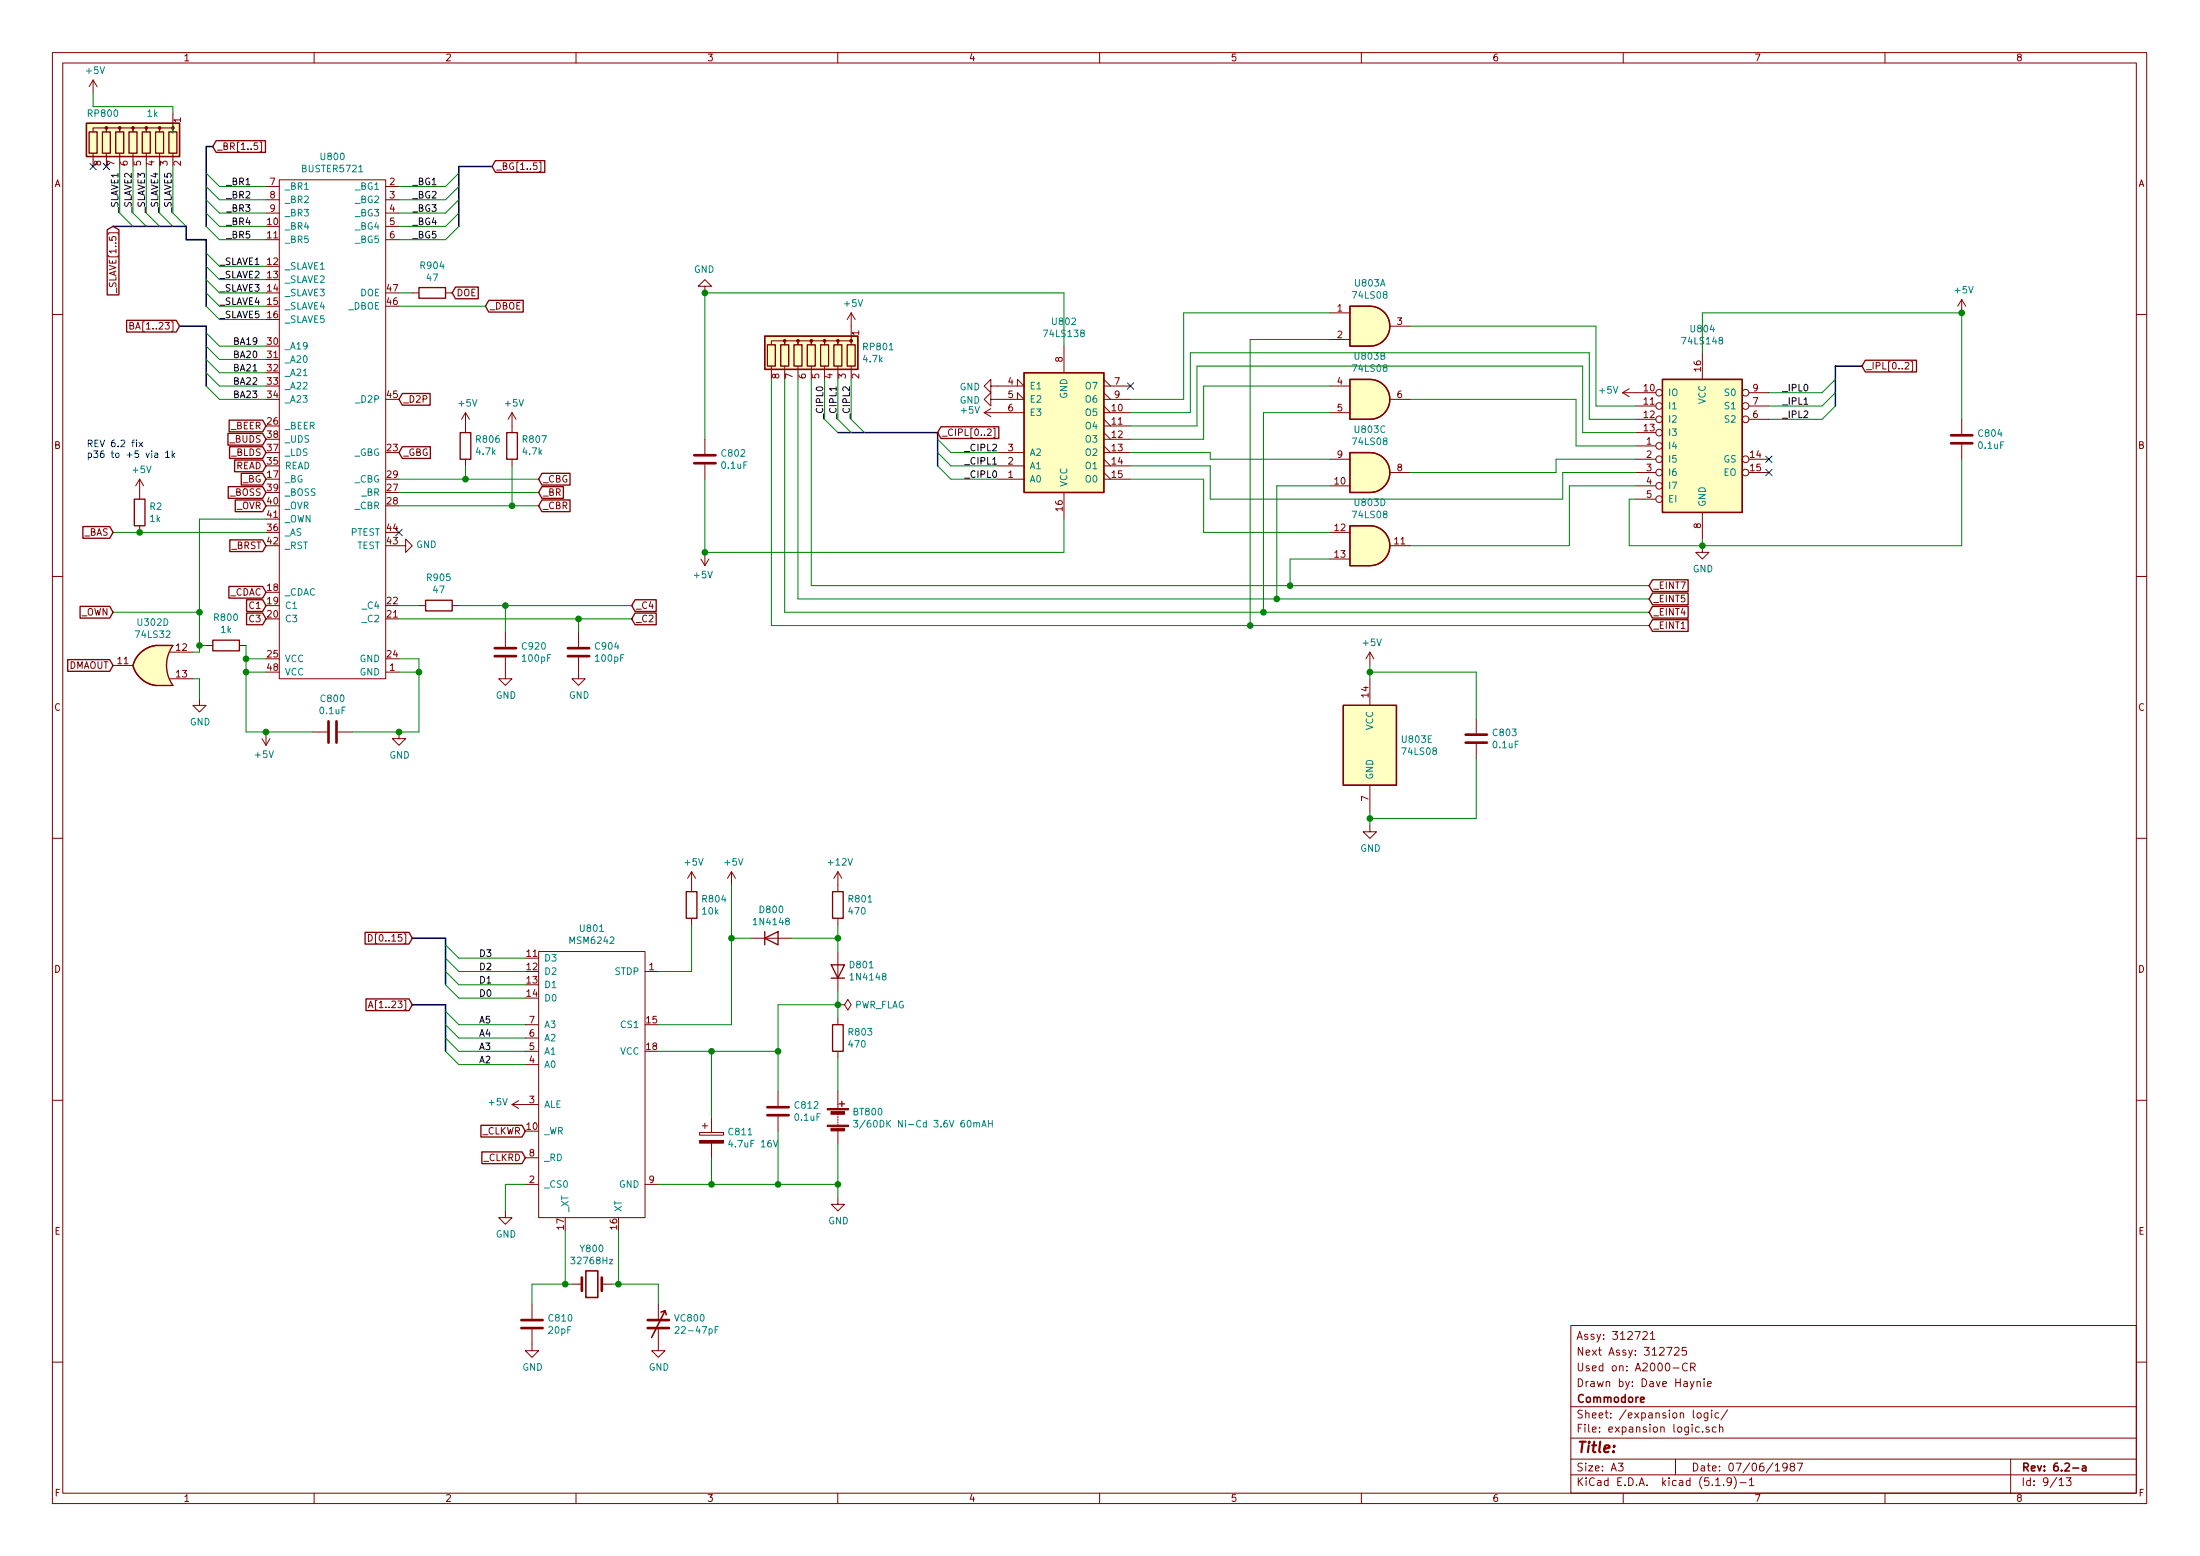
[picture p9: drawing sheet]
<svg xmlns="http://www.w3.org/2000/svg" width="420mm" height="297mm" viewBox="0 0 420 297" stroke-linecap="round" stroke-linejoin="round" font-family="sans-serif">
<g fill="none" stroke="#840000" stroke-width=".19">
<path d="M10 10h400v277h-400zM12 12h396v273.1h-396zM17.8 15.3v2.5M17.8 15.3l-.8 1.2M17.8 15.3l.7 1.2M60 10v2M110 10v2M160 10v2M210 10v2M260 10v2M310 10v2M360 10v2"/>
<path d="M17.8 25.2v-.8h2.5v.8v-.8h2.6v.8v-.8h2.5v.8v-.8h2.5v.8v-.8h2.6v.8v-.8h2.5v.8M17.8 29.2v1.3M20.3 29.2v1.3M22.9 29.2v1.3M25.4 29.2v1.3M27.9 29.2v1.3M30.5 29.2v1.3M33 21.6v2.6M33 29.2v1.3M49.7 27.1h.3v1.9h-.3M50.8 35.6h2.5M50.8 38.1h2.5"/>
<path d="M53.3 34.3h20.4v95.3h-20.4zM73.7 35.6h2.5M73.7 38.1h2.5M103 30.9h.3v1.9h-.3M22.3 55v.9M50.8 40.7h2.5M73.7 40.7h2.5M73.7 43.2h2.5M73.7 45.8h2.5M78.7 55.9h1.3M85.1 55.9h1.3M134.6 54.6h1.3l-1.3-1.2-1.3 1.2h1.3v1.3"/>
<path d="M162.6 59.7v5.1M162.6 59.7l-.8 1.3M162.6 59.7l.7 1.3M254 59.7h3.8M374.6 57.2l-.7 1.3M374.6 57.2v2.5M374.6 57.2l.8 1.3M10 60h2M24.8 62.2l.6-.1 .1-.2-.1-.2-.6-.1v1.2h.5l.2-.1 .1-.3-.4-.2M88.9 78.8l-.8 1.2M88.9 78.8v3.8M88.9 78.8l.8 1.2"/>
<path d="M97.8 78.8l-.8 1.2M97.8 78.8v3.8M97.8 78.8l.8 1.2M147.3 65.8v-.7h2.6v.7v-.7h2.5v.7v-.7h2.5v.7v-.7h2.6v.7v-.7h2.5v.7v-.7h2.6v.7M147.3 69.9v1.3M149.9 69.9v1.3M152.4 69.9v1.3M154.9 69.9v1.3M157.5 69.9v1.3M160 69.9v1.3M162.6 69.9v1.3M188 78.8h7.6"/>
<path d="M188 78.8l1.2 .7M189.2 73.7v-1.3l-1.2 1.3 1.2 1.3v-1.3h6.4l-1.3-1.3v1.3M189.2 76.2v-1.2l-1.2 1.2 1.2 1.3v-1.3h6.4l-1.3-1.2v1.2M189.2 78l-1.2 .8M203.2 66.1v5.1M210.8 73.7h5.1M210.8 78.8h5.1M210.8 76.2h5.1M210.8 77.5l1.3 1.3M210.8 72.4l1.3 1.3M210.8 75l1.3 1.2M254 73.7h3.8"/>
<path d="M254 78.8h3.8M254 64.8h3.8M265.4 76.2h3.8M265.4 62.3h3.8M309.9 75h6.3M309.9 75l1.2 .7M311.1 74.2l-1.2 .8M312.4 77.5h3.8M325.1 67.3v5.1M334 75h3.8M334 77.5h3.8M363.8 69.3l.5-.1 .3 .3-.8 .9h.8"/>
<path d="M365 69h.3v1.9h-.3M408 60h2M26.7 91.5v3.8M26.7 91.5l-.8 1.2M26.7 91.5l.7 1.2M88.9 87.7v1.2M97.8 87.7v1.2M134.6 83.9v2.8M134.6 88.7v2.8M188.6 82l.5-.1 .2 .3-.8 .9h.8M189.7 81.7h.3v1.9h-.3M190.5 91.5h5.1"/>
<path d="M190.5 86.4h5.1M190.5 88.9h5.1M203.2 94v5.1M210.8 91.5h5.1M210.8 81.3h5.1M210.8 80l1.3 1.3M210.8 83.9h5.1M210.8 82.6l1.3 1.3M210.8 86.4h5.1M210.8 85.1l1.3 1.3M210.8 88.9h5.1M210.8 87.7l1.3 1.2"/>
<path d="M210.8 90.2l1.3 1.3M254 92.7h3.8M254 87.7h3.8M265.4 90.2h3.8M312.4 92.7h3.8M312.4 90.2h3.8M312.4 87.7h3.8M312.4 85.1h3.8M312.4 80h3.8M312.4 82.6h3.8M312.4 95.3h3.8M325.1 97.8v5.1"/>
<path d="M334 90.2h3.8M334 87.7h3.8M334 80h3.8M374.6 80v2.8M374.6 84.9v2.8M10 110h2M26.7 100.4v1.2M76.2 104.2h1.3v-1.3l1.2 1.3-1.2 1.2v-1.2M80 115.6h1.3M86.4 115.6h1.2M133.9 106.7l.7 1.3M134.6 105.4v2.6"/>
<path d="M135.4 106.7l-.8 1.3M254 101.6h3.8M254 106.7h3.8M265.4 104.2h3.8M325.1 104.2v1.2h1.3l-1.3 1.3-1.3-1.3h1.3M408 110h2M21.6 127h3.8M32.5 124.5h4.3M32.5 129.6h4.3M38.1 133.4v1.3h1.3l-1.3 1.2-1.3-1.2h1.3M39.4 123.2h1.2M45.7 123.2h1.3"/>
<path d="M50.8 139.7v2.6M59.7 139.7h2.8M64.5 139.7h2.8M73.7 128.3h2.5M76.2 139.7v1.3h1.3l-1.3 1.3-1.3-1.3h1.3M96.5 125.5v4.1h1.3l-1.3 1.2-1.3-1.2h1.3M96.5 120.7v2.8M110.5 125.5v4.1h1.3l-1.3 1.2-1.3-1.2h1.3M110.5 120.7v2.8M261.6 124.5l-.7 1.3M261.6 124.5v2.5M261.6 129.6v5.1"/>
<path d="M261.6 124.5l.8 1.3M281.9 137.2v2.8M50 141l.8 1.3M51.6 141l-.8 1.3M261.6 157.5v1.3h1.3l-1.3 1.3-1.3-1.3h1.3M261.6 149.9v5.1M281.9 142v2.8M10 160h2M70.4 178.4a.64 .64 0 0 1 .7 .6 .64 .64 0 0 1-.7 .7zM132.1 166.4v3.8M132.1 175.3v1.3M132.1 166.4l-.8 1.3"/>
<path d="M132.1 166.4l.7 1.3M139.7 166.4l-.8 1.3M139.7 166.4v2.5M139.7 166.4l.8 1.3M143.5 179.1h7.6M160 166.4v3.8M160 175.3v1.3M160 166.4l-.7 1.3M160 166.4l.8 1.3M408 160h2M70.4 192.4l.4-1.3 .4 1.3M70.5 192h.6"/>
<path d="M100.3 198.2h2.6M100.3 195.6h2.6M102.9 181.6h20.3v50.8h-20.3zM123.2 185.5h2.5M160 191.8h1.3l.6-1 .7 1-.7 1-.6-1M160 191.8h.1M160 181.6v7.7M160 194.3v1.3M10 210h2M97.8 210.9h5.1M97.8 210.9l1.3 .7M99.1 210.1l-1.3 .8"/>
<path d="M100.3 203.2h2.6M100.3 200.7h2.6M133.6 216.2h4.6v.5h-4.6zM134.1 214.9h1M134.6 214.4v1M135.9 213.4v2.8M135.9 218.2v2.8M148.6 208.3v2.8M148.6 213.1v2.8M160 200.7v1.3M160 208.3v3.3M160 212.6v.3"/>
<path d="M160 213.1v.3M160 213.7v.2M160 214.2v.2M160 214.7v.2M160 215.9v2.6M408 210h2M96.5 231.2v1.2h1.3l-1.3 1.3-1.3-1.3h1.3M100.3 226.1h2.6M100.3 221h2.6M123.2 226.1h2.5M160 228.6v1.3h1.3l-1.3 1.3-1.3-1.3h1.3M101.6 253.8v4h1.3l-1.3 1.3-1.3-1.3h1.3"/>
<path d="M101.6 249v2.8M109.2 245.1h1.9M114.9 245.1h1.9M125.7 253.5v4.3h1.3l-1.3 1.3-1.2-1.3h1.2M125.7 249v3M300 253h108v32.1h-108zM313.8 254.3l.5-.1 .3 .1v.3l-.9 1.1h.9M315.2 254.6l.4-.4v1.5M315.2 255.7h.9M318.3 257.2h1l-.6 1.5M319.8 257.4l.6-.2 .3 .4-.9 1.1h.9M322 257.2h-.7v.7l.2-.1h.5l.1 .3-.1 .5-.2 .1-.5-.1"/>
<path d="M10 260h2M300 278.5h108M300 274.5h108M300 268.5h108M309 279.3h1l-.5 .6 .4 .1v.7l-.2 .1-.7-.1M319.5 261.1h1.2M320 278.5v3M322.2 260.4a.71 .71 0 0 0-.9 .5 .71 .71 0 0 0 .7 .8l.2-.1M322.9 261l.7-.1 .1-.2v-.3l-.2-.2h-.6v1.5M323.2 261l.5 .7M324.1 263.8l.2-.1 .4 .1v.9M324.1 263.7v1"/>
<path d="M324.2 269.8l.2-.1 .4 .1v.8l-.2 .1-.4-.1zM324.5 272.5l-.4-.1-.3 .3 .2 .6h.5M325.2 273.3v.1M325.5 263.2v.2M325.5 263.7v1M326.1 264.2l.7-.1-.1-.3-.4-.1-.2 .2 .1 .7h.5M326.2 269.7l-.1 1.4-.2 .1-.4-.1M326.2 269.8l-.4-.1-.3 .3v.6l.3 .1 .4-.1M326.4 272.5a.37 .37 0 0 0-.6 .1l.1 .2 .5 .2 .1 .1-.3 .3-.4-.1M326.9 269.2v.2M326.9 269.7v1M327.7 272.5l-.4-.1-.3 .3 .1 .6 .2 .1 .4-.1"/>
<path d="M328.2 269.8l-.4-.1-.3 .3 .2 .6h.5M328.4 272.5a.37 .37 0 0 1 .6 .1v.8M328.4 271.9v1.5M329.9 269.1l-1.2 2M341.3 279.9l-.3 .3h-.3l-.2-.3 .1-.5 .4-.1 .2 .2a1.19 1.19 0 0 1-.2 1.2l-.4 .1M342.2 279.9l-.3-.2 .1-.2 .2-.2 .4 .1 .1 .2v.2l-.5 .1-.3 .3v.3l.3 .3h.3l.2-.3v-.3l-.2-.3M343.3 279.3h.9l-.6 1.5M384 278.5v6.6M408 260h2M60 285.1v1.9M110 285.1v1.9M160 285.1v1.9"/>
<path d="M210 285.1v1.9M260 285.1v1.9M300 281.5h108M310 285.1v1.9M327.7 283.6h.8M329.2 283.5v.1M330.7 282.7l-.3 .3h-.5l-.1-.3 .1-.5 .5-.1 .3 .3-.1 .8-.3 .4h-.4M331.2 281.9a1.71 1.71 0 0 1 0 2.3M332.3 283h1.2M334.1 282.5l.4-.4v1.5M334.1 283.6h.8M339 280.8h.9"/>
<path d="M360 285.1v1.9M393.2 282.5l.5-.4v1.5M393.2 283.6h.9M394.6 282.1h.9l-.5 .6 .5 .1v.7l-.3 .1-.6-.1"/>
<circle cx="316.9" cy="75" r=".63"/>
<circle cx="316.9" cy="77.5" r=".63"/>
<circle cx="333.4" cy="77.5" r=".63"/>
<circle cx="333.4" cy="75" r=".63"/>
<circle cx="316.9" cy="87.7" r=".63"/>
<circle cx="316.9" cy="95.3" r=".63"/>
<circle cx="316.9" cy="90.2" r=".63"/>
<circle cx="316.9" cy="80" r=".63"/>
<circle cx="316.9" cy="85.1" r=".63"/>
<circle cx="316.9" cy="82.6" r=".63"/>
<circle cx="316.9" cy="92.7" r=".63"/>
<circle cx="333.4" cy="80" r=".63"/>
<circle cx="333.4" cy="90.2" r=".63"/>
<circle cx="333.4" cy="87.7" r=".63"/>
</g>
<path d="M111.9 242.6h2.3v5.1h-2.3zM127 250.2l-2.5 5.1M127 250.2l-.8 .3M127 250.2l.3 .8M313.3 267.2l.7-.1-.1-.3-.4-.1-.2 .2 .1 .7h.5M397.7 279.9h.6l.1 .9M395.9 280.2h1.1M398.4 280.2h-.5l-.2 .3 .2 .3 .5-.1" fill="none" stroke="#840000" stroke-width=".3"/>
<g fill="none" stroke="#840000" stroke-width=".51">
<path d="M132.6 88.4h4.1M132.6 86.9h4.1M372.6 84.6h4.1M372.6 83.1h4.1M62.7 137.7v4.1M64.3 137.7v4.1M94.5 125.3h4.1M94.5 123.7h4.1M108.5 125.3h4M108.5 123.7h4M279.9 141.8h4.1M279.9 140.2h4.1"/>
<path d="M146.6 212.9h4M146.6 211.4h4M99.6 253.5h4M99.6 252h4M111.1 243.9v2.5M114.9 243.9v2.5M123.7 253.5h4.1M123.7 252h4.1"/>
</g>
<g fill="#ffffc2" stroke="#ffffc2" stroke-width=".19">
<path d="M146 64.2h17.8v6.3h-17.8z"/>
<path d="M261.6 72.4a3.8 3.8 0 0 1 3.8 3.8 3.8 3.8 0 0 1-3.8 3.8z"/>
<path d="M257.8 72.4h3.8v7.6h-3.8z"/>
<path d="M256.5 134.7h10.2v15.2h-10.2z"/>
<path d="M261.6 100.4a3.8 3.8 0 0 1 3.8 3.8 3.8 3.8 0 0 1-3.8 3.8z"/>
<path d="M257.8 100.4h3.8v7.6h-3.8z"/>
<path d="M261.6 86.4a3.8 3.8 0 0 1 3.8 3.8 3.8 3.8 0 0 1-3.8 3.8z"/>
<path d="M257.8 86.4h3.8v7.6h-3.8z"/>
<path d="M261.6 58.5a3.8 3.8 0 0 1 3.8 3.8 3.8 3.8 0 0 1-3.8 3.8z"/>
<path d="M257.8 58.5h3.8v7.6h-3.8z"/>
<path d="M317.5 72.4h15.2v25.4h-15.2z"/>
<path d="M195.6 71.2h15.2v22.8h-15.2z"/>
<path d="M26.7 124.8a5.2 5.2 0 0 1 3.1-1.6l.6 5.2-5-1.4 .5-1.1z"/>
<path d="M25.4 127.1l5-1.4-.6 5.2a5.2 5.2 0 0 1-4.4-3.8z"/>
<path d="M29.8 130.8h3.2z"/>
<path d="M29.8 123.2h3.2z"/>
<path d="M29.8 123.2h3.2a6.6 6.6 0 0 0 0 7.6h-3.2z"/>
<path d="M16.5 23.5h17.8v6.4h-17.8z"/>
</g>
<g fill="none" stroke="#840000" stroke-width=".25">
<path d="M16.5 23.5h17.8v6.4h-17.8zM17 25.2h1.5v4h-1.5zM19.6 25.2h1.5v4h-1.5zM22.1 25.2h1.5v4h-1.5zM24.6 25.2h1.6v4h-1.6zM27.2 25.2h1.5v4h-1.5zM29.7 25.2h1.5v4h-1.5zM32.3 25.2h1.5v4h-1.5zM41.3 26.9h9.4v2.2h-9.4l-.7-1.1zM94.6 30.7h9.4v2.2h-9.4l-.6-1.1zM20.5 43.9l1.1-.7 1.1 .7v12.4h-2.2zM80 54.9h5.1v2h-5.1z"/>
<path d="M87 54.8h4.3v2.2h-4.3l-.6-1.1zM93.3 57.3h6.6v2.3h-6.6l-.6-1.1zM257.8 58.5h3.8a3.8 3.8 0 0 1 3.8 3.8 3.8 3.8 0 0 1-3.8 3.8h-3.8zM24.2 61.1h9.5l.6 1.2-.6 1.1h-9.5zM76.8 75.1h5.3v2.3h-5.3l-.6-1.2zM146 64.2h17.8v6.3h-17.8zM146.6 65.8h1.5v4.1h-1.5zM149.1 65.8h1.5v4.1h-1.5zM151.6 65.8h1.6v4.1h-1.6zM154.2 65.8h1.5v4.1h-1.5zM156.7 65.8h1.5v4.1h-1.5zM159.3 65.8h1.5v4.1h-1.5z"/>
<path d="M161.8 65.8h1.5v4.1h-1.5zM195.6 71.2h15.2v22.8h-15.2zM257.8 72.4h3.8a3.8 3.8 0 0 1 3.8 3.8 3.8 3.8 0 0 1-3.8 3.8h-3.8zM317.5 72.4h15.2v25.4h-15.2zM356.2 68.8h9.8v2.2h-9.8l-.6-1.1zM25.7 95.3h2v5.1h-2zM43.5 82.7h6.7l.6 1.2-.6 1.1h-6.7zM43.6 92.9h6.6l.6 1.1-.6 1.1h-6.6zM43.8 80.2h6.4l.6 1.1-.6 1.1h-6.4zM43.8 85.3h6.4l.6 1.1-.6 1.1h-6.4zM44.8 87.8h5.4l.6 1.1-.6 1.2h-5.4zM44.9 95.4h5.3l.6 1.2-.6 1.1h-5.3z"/>
<path d="M46.1 90.4h4.1l.6 1.1-.6 1.1h-4.1zM76.8 85.3h5.4v2.2h-5.4l-.6-1.1zM87.9 82.6h2v5.1h-2zM96.8 82.6h2v5.1h-2zM103.5 95.4h5.4v2.3h-5.4l-.6-1.1zM103.5 92.9h4.1v2.2h-4.1l-.6-1.1zM103.5 90.4h5.4v2.2h-5.4l-.6-1.1zM179.7 81.5h11.1v2.2h-11.1l-.6-1.1zM257.8 86.4h3.8a3.8 3.8 0 0 1 3.8 3.8 3.8 3.8 0 0 1-3.8 3.8h-3.8zM15.3 115.8h5.7l.6 1.1-.6 1.1h-5.7zM15.8 100.5h5.2l.6 1.1-.6 1.2h-5.2zM43.7 111.9h6.5l.6 1.2-.6 1.1h-6.5z"/>
<path d="M43.9 103.1h6.3l.6 1.1-.6 1.1h-6.3zM47.1 114.5h3.1l.6 1.1-.6 1.1h-3.1zM47.1 117h3.1l.6 1.1-.6 1.2h-3.1zM81.3 114.6h5.1v2h-5.1zM121.3 117h4v2.3h-4l-.7-1.2zM121.3 114.5h4v2.2h-4l-.7-1.1zM257.8 100.4h3.8a3.8 3.8 0 0 1 3.8 3.8 3.8 3.8 0 0 1-3.8 3.8h-3.8zM315.6 110.7h6.8v2.2h-6.8l-.6-1.1zM315.6 113.2h6.8v2.3h-6.8l-.6-1.2zM315.6 115.8h6.8v2.2h-6.8l-.6-1.1zM315.6 118.3h6.8v2.2h-6.8l-.6-1.1zM12.9 125.9h8.1l.6 1.1-.6 1.2h-8.1z"/>
<path d="M25.4 127.1a5.2 5.2 0 0 0 4.4 3.8l3.2-.1M29.8 123.2a5.2 5.2 0 0 0-4.4 3.8M29.8 123.2h3.2M33 123.3a6.6 6.6 0 0 0 0 7.5M40.6 122.2h5.1v2h-5.1zM256.5 134.7h10.2v15.2h-10.2zM69.7 178h8.4l.6 1.1-.6 1.1h-8.4zM131.1 170.2h2v5.1h-2zM146 179.1l2.6-1.3v2.6zM146 177.8v2.6M159 170.2h2v5.1h-2zM69.9 190.7h8.2l.6 1.1-.6 1.1h-8.2z"/>
<path d="M158.7 184.2h2.6l-1.3 2.5zM158.7 186.7h2.6M159 195.6h2v5.1h-2zM91.8 214.8h7.9l.6 1.1-.6 1.2h-7.9zM92 219.9h7.7l.6 1.1-.6 1.1h-7.7zM160.3 210.7h1M160.8 210.2v1"/>
</g>
<g fill="#840000" stroke="#840000" stroke-width=".19">
<path d="M133.6 217.7h4.6v.5h-4.6z"/>
<path d="M158 214.8h4.1v.2h-4.1z"/>
<path d="M158 211.6h4.1v.3h-4.1z"/>
<path d="M158.7 215.4h2.6v.5h-2.6z"/>
<path d="M158.7 212.2h2.6v.5h-2.6z"/>
<circle cx="162.6" cy="65.1" r=".25"/>
<circle cx="160" cy="65.1" r=".25"/>
<circle cx="157.5" cy="65.1" r=".25"/>
<circle cx="154.9" cy="65.1" r=".25"/>
<circle cx="152.4" cy="65.1" r=".25"/>
<circle cx="149.9" cy="65.1" r=".25"/>
<circle cx="33" cy="24.4" r=".25"/>
<circle cx="30.5" cy="24.4" r=".25"/>
<circle cx="27.9" cy="24.4" r=".25"/>
<circle cx="25.4" cy="24.4" r=".25"/>
<circle cx="22.9" cy="24.4" r=".25"/>
<circle cx="20.3" cy="24.4" r=".25"/>
</g>
<path d="M147.7 217.7l.4 1.3 .4-1.3M163 213.9h.8l-.4 .5 .3 .1 .1 .4-.2 .2-.6-.1M165.3 213.8l-1.1 1.7M187.5 215.1l.4-1.2 .4 1.2M187.6 214.8h.6M188.8 213.9v1.2M188.8 214.5h.7M189.5 213.9v1.2M129 253.4l.4-.2 .3 .4-.8 .9h.8M136.6 253.9h.4M137.2 253.2h-.6v1.3" fill="none" stroke="#008484" stroke-width=".19"/>
<path d="M40.6 28h-1.2v15.2M94 31.8h-6.4v11.4M21.6 43.2h14v2.6h3.8v12.7M34.3 62.3h5.1v11.4M355.6 69.9h-5.1v7.6M160 82.6h19.1v6.3M78.7 179.1h6.4v8.9M78.7 191.8h6.4v8.9" fill="none" stroke="#000084" stroke-width=".3"/>
<g fill="none" stroke="#008400" stroke-width=".19">
<path d="M17.8 17.8v2.6h15.2v1.2M22.9 31.8v8.9l2.5 2.5M25.4 31.8v8.9l2.5 2.5M27.9 31.8v8.9l2.6 2.5M30.5 31.8v8.9l2.5 2.5M33 24.2v1.2M33 31.8v8.9l2.6 2.5M39.4 33.1l2.5 2.5h8.9M39.4 35.6l2.5 2.5h8.9M39.4 38.1l2.5 2.6h8.9M87.6 33.1l-2.5 2.5h-8.9M87.6 35.6l-2.5 2.5h-8.9"/>
<path d="M87.6 38.1l-2.5 2.6h-8.9M39.4 53.4l2.5 2.5h8.9M39.4 48.3l2.5 2.5h8.9M39.4 50.8l2.5 2.6h8.9M39.4 55.9l2.5 2.6h8.9M39.4 58.5l2.5 2.5h8.9M39.4 40.7l2.5 2.5h8.9M39.4 43.2l2.5 2.6h8.9M76.2 55.9h2.5M76.2 58.5h16.5M87.6 40.7l-2.5 2.5h-8.9M87.6 43.2l-2.5 2.6h-8.9"/>
<path d="M254 59.7h-27.9v16.5h-10.2M39.4 71.2l2.5 2.5h8.9M39.4 73.7l2.5 2.5h8.9M39.4 63.5l2.5 2.6h8.9M39.4 66.1l2.5 2.5h8.9M39.4 68.6l2.5 2.6h8.9M147.3 72.4v47h167.7M149.9 72.4v44.5h165.1M152.4 72.4v41.9h162.6M154.9 72.4v39.4h160.1M157.5 72.4v7.6l2.5 2.6M160 72.4v7.6l2.6 2.6"/>
<path d="M162.6 72.4v7.6l2.5 2.6M203.2 66.1v-10.2h-68.6v28M215.9 78.8h11.4v-11.5h76.2v12.7h8.9M254 78.8h-12.7v38.1M254 64.8h-15.2v54.6M254 73.7h-24.1v10.2h-14M269.2 62.3h35.6v15.2h7.6M269.2 76.2h31.8v8.9h11.4M325.1 67.3v-7.6h49.5v20.3M350.5 77.5l-2.5 2.5h-10.2M350.5 75l-2.5 2.5h-10.2M350.5 72.4l-2.5 2.6h-10.2"/>
<path d="M50.8 99.1h-12.7v25.4h-1.3M76.2 91.5h26.7M76.2 94h26.7M76.2 96.6h26.7M88.9 88.9v2.6M97.8 88.9v7.7M134.6 91.5v13.9h68.6v-6.3M179.1 86.4l2.5 2.5h8.9M179.1 88.9l2.5 2.6h8.9M179.1 83.9l2.5 2.5h8.9M215.9 88.9h15.2v6.4h67.3v-5.1h14M215.9 91.5h14v10.1h24.1"/>
<path d="M215.9 81.3h12.7v-11.4h73.7v12.7h10.1M215.9 86.4h15.2v1.3h22.9M254 92.7h-10.2v21.6M312.4 92.7h-12.7v11.5h-30.5M312.4 87.7h-15.2v2.5h-28M374.6 87.7v16.5h-63.5v-8.9h1.3M21.6 116.9h16.5M21.6 101.6h29.2M76.2 115.6h3.8M76.2 118.1h44.4M87.6 115.6h33M96.5 115.6v5.1"/>
<path d="M110.5 118.1v2.6M254 106.7h-7.6v5.1M325.1 102.9v1.3M36.8 129.6h1.3v3.8M38.1 123.2h1.3M47 128.3h3.8M47 123.2v16.5h12.7M47 125.8h3.8M76.2 128.3h3.8M76.2 125.8h3.8v13.9h-12.7M261.6 127v2.6M261.6 128.3h20.3v8.9"/>
<path d="M261.6 155v2.5M281.9 144.8v11.4h-20.3M132.1 176.6v8.9h-6.4M139.7 179.1h3.8M139.7 168.9v26.7h-14M151.1 179.1h8.9M160 176.6v5M85.1 182.9l2.5 2.6h12.7M85.1 193.1l2.5 2.5h12.7M85.1 198.2l2.5 2.5h12.7M85.1 180.4l2.5 2.5h12.7M85.1 185.5l2.5 2.5h12.7"/>
<path d="M85.1 188l2.5 2.5h12.7M85.1 195.6l2.5 2.6h12.7M160 189.3v5M160 191.8h-11.4v16.5M85.1 200.7l2.5 2.5h12.7M125.7 200.7h22.9M135.9 200.7v12.7M148.6 215.9v10.2M160 202v6.3M160 218.5v10.1M100.3 226.1h-3.8v5.1M107.9 235v10.1"/>
<path d="M118.1 235v10.1M125.7 226.1h34.3M135.9 221v5.1M109.2 245.1h-7.6v3.9M116.8 245.1h8.9v3.9"/>
</g>
<path d="M48.3 70.8h.7M159.7 73.8v.8M344.5 77.2h.8M189.6 88.6h.7" fill="none" stroke="#000" stroke-width=".19"/>
<path d="M26.1 84v.1M26.1 84.4v.9M26.5 84.4l.7 .9M27.2 84.4l-.7 .9M29.6 86.5h.4l.1 .8M30.1 86.8l-.4 .1-.2 .1 .1 .3h.5M31.6 86.4l.4-.3v1.2M31.6 87.3h.8M32.9 86.1v1.2M33 86.9l.4 .4M33.4 86.5l-.5 .5" fill="none" stroke="#0000c2" stroke-width=".19"/>
<g fill="#008400" stroke="#008400" stroke-width=".25">
<circle cx="135.9" cy="200.7" r=".51"/>
<circle cx="110.5" cy="118.1" r=".51"/>
<circle cx="50.8" cy="139.7" r=".51"/>
<circle cx="160" cy="191.8" r=".51"/>
<circle cx="118.1" cy="245.1" r=".51"/>
<circle cx="108" cy="245.1" r=".51"/>
<circle cx="96.5" cy="115.6" r=".51"/>
<circle cx="134.6" cy="105.4" r=".51"/>
<circle cx="148.6" cy="200.7" r=".51"/>
<circle cx="134.6" cy="55.9" r=".51"/>
<circle cx="38.1" cy="123.2" r=".51"/>
<circle cx="26.7" cy="101.6" r=".51"/>
<circle cx="38.1" cy="116.9" r=".51"/>
<circle cx="160" cy="179.1" r=".51"/>
<circle cx="261.6" cy="156.2" r=".51"/>
<circle cx="148.6" cy="226.1" r=".51"/>
<circle cx="47" cy="128.3" r=".51"/>
<circle cx="160" cy="226.1" r=".51"/>
<circle cx="76.2" cy="139.7" r=".51"/>
<circle cx="243.8" cy="114.3" r=".51"/>
<circle cx="139.7" cy="179.1" r=".51"/>
<circle cx="88.9" cy="91.5" r=".51"/>
<circle cx="261.6" cy="128.3" r=".51"/>
<circle cx="246.4" cy="111.8" r=".51"/>
<circle cx="135.9" cy="226.1" r=".51"/>
<circle cx="47" cy="125.8" r=".51"/>
<circle cx="80" cy="128.3" r=".51"/>
<circle cx="241.3" cy="116.9" r=".51"/>
<circle cx="97.8" cy="96.6" r=".51"/>
<circle cx="325.1" cy="104.2" r=".51"/>
<circle cx="374.6" cy="59.7" r=".51"/>
<circle cx="238.8" cy="119.4" r=".51"/>
</g>
<path d="M17.2 31.2l1.2 1.2M18.4 31.2l-1.2 1.2M19.7 31.2l1.2 1.2M20.9 31.2l-1.2 1.2M215.3 73.1l1.2 1.2M216.5 73.1l-1.2 1.2M337.2 87.1l1.2 1.2M337.2 89.6l1.2 1.2M338.4 87.1l-1.2 1.2M338.4 89.6l-1.2 1.2M75.6 101l1.2 1.2M76.8 101l-1.2 1.2" fill="none" stroke="#000084" stroke-width=".19"/>
<text font-size="2.8" fill="#840000" x="301" y="277.3">Title:</text>
<g font-size="2.1" fill="#840000">
<text x="301" y="255.8">Assy: 312721</text>
<text x="301" y="261.8">Used on: A2000-CR</text>
<text x="301" y="258.8">Next Assy: 312725</text>
<text x="301" y="267.8">Commodore</text>
<text x="301" y="264.8">Drawn by: Dave Haynie</text>
<text x="301" y="273.5">File: expansion logic.sch</text>
<text x="301" y="270.8">Sheet: /expansion logic/</text>
<text x="301" y="280.9">Size: A3</text>
<text x="323" y="280.9">Date: 07/06/1987</text>
<text x="386" y="280.9">Rev: 6.2-a</text>
<text x="301" y="283.7">KiCad E.D.A. kicad (5.1.9)-1</text>
<text x="386" y="283.7">Id: 9/13</text>
</g>
<g font-size="1.8" fill="#840000">
<text x="35" y="11.7">1</text>
<text x="85" y="11.7">2</text>
<text x="135" y="11.7">3</text>
<text x="185" y="11.7">4</text>
<text x="235" y="11.7">5</text>
<text x="285" y="11.7">6</text>
<text x="335" y="11.7">7</text>
<text x="385" y="11.7">8</text>
<text x="34.5" y="23.4" transform="rotate(-90 34.5 23.4)">1</text>
<text x="41.4" y="28.6">_BR[1..5]</text>
<text x="10.4" y="35.7">A</text>
<text x="19.3" y="31.6" transform="rotate(-90 19.3 31.6)">8</text>
<text x="21.8" y="31.6" transform="rotate(-90 21.8 31.6)">7</text>
<text x="24.4" y="31.6" transform="rotate(-90 24.4 31.6)">6</text>
<text x="26.9" y="31.6" transform="rotate(-90 26.9 31.6)">5</text>
<text x="29.5" y="31.6" transform="rotate(-90 29.5 31.6)">4</text>
<text x="32" y="31.6" transform="rotate(-90 32 31.6)">3</text>
<text x="34.5" y="31.6" transform="rotate(-90 34.5 31.6)">2</text>
<text x="51.6" y="35.3">7</text>
<text x="74.4" y="35.3">2</text>
<text x="94.8" y="32.4">_BG[1..5]</text>
<text x="408.4" y="35.7">A</text>
<text x="51.6" y="37.9">8</text>
<text x="51.6" y="40.4">9</text>
<text x="74.4" y="37.9">3</text>
<text x="74.4" y="40.4">4</text>
<text x="51.1" y="43">10</text>
<text x="51.1" y="45.5">11</text>
<text x="74.4" y="43">5</text>
<text x="74.4" y="45.5">6</text>
<text x="51.1" y="50.6">12</text>
<text x="51.1" y="53.1">13</text>
<text x="22.2" y="55" transform="rotate(-90 22.2 55)">_SLAVE[1..5]</text>
<text x="51.1" y="55.7">14</text>
<text x="51.1" y="58.2">15</text>
<text x="74" y="58.2">46</text>
<text x="74" y="55.7">47</text>
<text x="87.1" y="56.6">DOE</text>
<text x="93.5" y="59.1">_DBOE</text>
<text x="255.4" y="59.5">1</text>
<text x="25.8" y="62.9">BA[1..23]</text>
<text x="51.1" y="60.7">16</text>
<text x="51.1" y="65.8">30</text>
<text x="164.1" y="64" transform="rotate(-90 164.1 64)">1</text>
<text x="255.4" y="64.6">2</text>
<text x="266.9" y="62">3</text>
<text x="51.1" y="68.4">31</text>
<text x="51.1" y="70.9">32</text>
<text x="202.9" y="69.1" transform="rotate(-90 202.9 69.1)">8</text>
<text x="324.9" y="70.9" transform="rotate(-90 324.9 70.9)">16</text>
<text x="356.4" y="70.5">_IPL[0..2]</text>
<text x="51.1" y="73.4">33</text>
<text x="51.1" y="76">34</text>
<text x="74" y="76">45</text>
<text x="77" y="76.9">_D2P</text>
<text x="148.8" y="72.3" transform="rotate(-90 148.8 72.3)">8</text>
<text x="151.4" y="72.3" transform="rotate(-90 151.4 72.3)">7</text>
<text x="153.9" y="72.3" transform="rotate(-90 153.9 72.3)">6</text>
<text x="156.5" y="72.3" transform="rotate(-90 156.5 72.3)">5</text>
<text x="159" y="72.3" transform="rotate(-90 159 72.3)">4</text>
<text x="161.5" y="72.3" transform="rotate(-90 161.5 72.3)">3</text>
<text x="164.1" y="72.3" transform="rotate(-90 164.1 72.3)">2</text>
<text x="192.6" y="73.4">4</text>
<text x="192.6" y="76">5</text>
<text x="212.9" y="73.4">7</text>
<text x="212.9" y="76">9</text>
<text x="255.4" y="73.4">4</text>
<text x="266.9" y="76">6</text>
<text x="314" y="74.7">10</text>
<text x="314" y="77.3">11</text>
<text x="334.8" y="77.3">7</text>
<text x="334.8" y="74.7">9</text>
<text x="44.1" y="82">_BEER</text>
<text x="51.1" y="81.1">26</text>
<text x="51.1" y="83.6">38</text>
<text x="179.9" y="83.2">_CIPL[0..2]</text>
<text x="192.6" y="78.5">6</text>
<text x="212.4" y="78.5">10</text>
<text x="212.4" y="81.1">11</text>
<text x="212.4" y="83.6">12</text>
<text x="255.4" y="78.5">5</text>
<text x="314" y="79.8">12</text>
<text x="314" y="82.3">13</text>
<text x="334.8" y="79.8">6</text>
<text x="10.4" y="85.7">B</text>
<text x="44" y="84.5">_BUDS</text>
<text x="44.2" y="87">_BLDS</text>
<text x="45" y="89.6">READ</text>
<text x="51.1" y="88.7">35</text>
<text x="51.1" y="86.1">37</text>
<text x="74" y="86.1">23</text>
<text x="77" y="87">_GBG</text>
<text x="192.6" y="88.7">2</text>
<text x="192.6" y="86.1">3</text>
<text x="212.4" y="86.1">13</text>
<text x="212.4" y="88.7">14</text>
<text x="255.4" y="87.4">9</text>
<text x="266.9" y="90">8</text>
<text x="314.5" y="84.9">1</text>
<text x="314.5" y="87.4">2</text>
<text x="314.5" y="90">3</text>
<text x="334.3" y="87.4">14</text>
<text x="334.3" y="90">15</text>
<text x="408.4" y="85.7">B</text>
<text x="44" y="94.7">_BOSS</text>
<text x="46.4" y="92.1">_BG</text>
<text x="51.1" y="91.2">17</text>
<text x="51.1" y="93.8">39</text>
<text x="74" y="93.8">27</text>
<text x="74" y="91.2">29</text>
<text x="103.7" y="94.7">_BR</text>
<text x="103.7" y="92.1">_CBG</text>
<text x="192.6" y="91.2">1</text>
<text x="212.4" y="91.2">15</text>
<text x="254.9" y="92.5">10</text>
<text x="314.5" y="92.5">4</text>
<text x="314.5" y="95">5</text>
<text x="45.2" y="97.2">_OVR</text>
<text x="51.1" y="101.4">36</text>
<text x="51.1" y="96.3">40</text>
<text x="51.1" y="98.8">41</text>
<text x="74" y="96.3">28</text>
<text x="74" y="101.4">44</text>
<text x="103.7" y="97.2">_CBR</text>
<text x="202.9" y="97.5" transform="rotate(-90 202.9 97.5)">16</text>
<text x="254.9" y="101.4">12</text>
<text x="324.9" y="100.8" transform="rotate(-90 324.9 100.8)">8</text>
<text x="16.1" y="102.3">_BAS</text>
<text x="44.2" y="104.8">_BRST</text>
<text x="51.1" y="103.9">42</text>
<text x="74" y="103.9">43</text>
<text x="254.9" y="106.5">13</text>
<text x="266.4" y="103.9">11</text>
<text x="43.9" y="113.7">_CDAC</text>
<text x="51.1" y="112.8">18</text>
<text x="315.7" y="112.4">_EINT7</text>
<text x="15.5" y="117.5">_OWN</text>
<text x="47.8" y="116.2">C1</text>
<text x="47.8" y="118.8">C3</text>
<text x="51.1" y="115.4">19</text>
<text x="51.1" y="117.9">20</text>
<text x="74" y="117.9">21</text>
<text x="74" y="115.4">22</text>
<text x="121.4" y="118.8">_C2</text>
<text x="121.4" y="116.2">_C4</text>
<text x="315.7" y="115">_EINT5</text>
<text x="315.7" y="117.5">_EINT4</text>
<text x="33.7" y="124.2">12</text>
<text x="51.1" y="125.5">25</text>
<text x="74" y="125.5">24</text>
<text x="315.7" y="120.1">_EINT1</text>
<text x="13" y="127.7">DMAOUT</text>
<text x="22.5" y="126.8">11</text>
<text x="33.7" y="129.3">13</text>
<text x="51.1" y="128.1">48</text>
<text x="74.4" y="128.1">1</text>
<text x="10.4" y="135.7">C</text>
<text x="261.4" y="133.1" transform="rotate(-90 261.4 133.1)">14</text>
<text x="408.4" y="135.7">C</text>
<text x="261.4" y="152.9" transform="rotate(-90 261.4 152.9)">7</text>
<text x="71.6" y="179.7">D[0..15]</text>
<text x="10.4" y="185.7">D</text>
<text x="100.6" y="182.7">11</text>
<text x="100.6" y="185.2">12</text>
<text x="124" y="185.2">1</text>
<text x="408.4" y="185.7">D</text>
<text x="100.6" y="187.7">13</text>
<text x="100.6" y="190.3">14</text>
<text x="71.6" y="192.4">A[1..23]</text>
<text x="101.1" y="197.9">6</text>
<text x="101.1" y="195.4">7</text>
<text x="123.5" y="195.4">15</text>
<text x="101.1" y="203">4</text>
<text x="101.1" y="200.4">5</text>
<text x="123.5" y="200.4">18</text>
<text x="100.6" y="215.7">10</text>
<text x="101.1" y="210.6">3</text>
<text x="92" y="216.6">_CLKWR</text>
<text x="92.4" y="221.7">_CLKRD</text>
<text x="101.1" y="220.8">8</text>
<text x="101.1" y="225.8">2</text>
<text x="124" y="225.8">9</text>
<text x="10.4" y="235.7">E</text>
<text x="107.7" y="234.7" transform="rotate(-90 107.7 234.7)">17</text>
<text x="117.9" y="234.7" transform="rotate(-90 117.9 234.7)">16</text>
<text x="408.4" y="235.7">E</text>
<text x="10.5" y="285.7">F</text>
<text x="35" y="286.7">1</text>
<text x="85" y="286.7">2</text>
<text x="135" y="286.7">3</text>
<text x="185" y="286.7">4</text>
<text x="235" y="286.7">5</text>
<text x="285" y="286.7">6</text>
<text x="335" y="286.7">7</text>
<text x="385" y="286.7">8</text>
<text x="408.5" y="285.7">F</text>
</g>
<g font-size="1.8" fill="#008484">
<text x="16.6" y="14.1">+5V</text>
<text x="17" y="22.3">RP800</text>
<text x="28.2" y="22.3">1k</text>
<text x="57.9" y="32.9">BUSTER5721</text>
<text x="61.4" y="30.6">U800</text>
<text x="54.4" y="36.2">_BR1</text>
<text x="54.4" y="38.8">_BR2</text>
<text x="54.4" y="41.3">_BR3</text>
<text x="68" y="36.2">_BG1</text>
<text x="68" y="38.8">_BG2</text>
<text x="68" y="41.3">_BG3</text>
<text x="54.4" y="43.9">_BR4</text>
<text x="54.4" y="46.4">_BR5</text>
<text x="68" y="43.9">_BG4</text>
<text x="68" y="46.4">_BG5</text>
<text x="54.4" y="51.5">_SLAVE1</text>
<text x="80.4" y="51.3">R904</text>
<text x="81.6" y="53.7">47</text>
<text x="132.5" y="52.1">GND</text>
<text x="54.4" y="54">_SLAVE2</text>
<text x="54.4" y="56.6">_SLAVE3</text>
<text x="54.4" y="59.1">_SLAVE4</text>
<text x="66.5" y="59.1">_DBOE</text>
<text x="68.8" y="56.6">DOE</text>
<text x="161.3" y="58.6">+5V</text>
<text x="258.5" y="57">74LS08</text>
<text x="258.9" y="54.7">U803A</text>
<text x="373.4" y="56">+5V</text>
<text x="54.4" y="61.6">_SLAVE5</text>
<text x="199.6" y="64.3">74LS138</text>
<text x="201.1" y="62">U802</text>
<text x="321.5" y="65.7">74LS148</text>
<text x="323" y="63.4">U804</text>
<text x="54.4" y="66.7">_A19</text>
<text x="54.4" y="69.3">_A20</text>
<text x="54.4" y="71.8">_A21</text>
<text x="165" y="69.2">4.7k</text>
<text x="165" y="66.9">RP801</text>
<text x="258.5" y="71">74LS08</text>
<text x="258.9" y="68.7">U803B</text>
<text x="54.4" y="74.3">_A22</text>
<text x="54.4" y="76.9">_A23</text>
<text x="68.2" y="76.9">_D2P</text>
<text x="87.7" y="77.6">+5V</text>
<text x="96.6" y="77.6">+5V</text>
<text x="183.3" y="74.5">GND</text>
<text x="183.3" y="77">GND</text>
<text x="196.6" y="74.3">E1</text>
<text x="196.6" y="76.9">E2</text>
<text x="203.8" y="76.1" transform="rotate(-90 203.8 76.1)">GND</text>
<text x="207.4" y="74.3">O7</text>
<text x="207.4" y="76.9">O6</text>
<text x="305.6" y="75.1">+5V</text>
<text x="318.5" y="75.6">IO</text>
<text x="325.8" y="77.2" transform="rotate(-90 325.8 77.2)">VCC</text>
<text x="329.6" y="75.6">S0</text>
<text x="54.4" y="82">_BEER</text>
<text x="183.6" y="79">+5V</text>
<text x="196.6" y="79.4">E3</text>
<text x="207.4" y="79.4">O5</text>
<text x="207.4" y="82">O4</text>
<text x="258.9" y="82.6">U803C</text>
<text x="318.5" y="78.1">I1</text>
<text x="318.5" y="80.7">I2</text>
<text x="318.5" y="83.2">I3</text>
<text x="329.6" y="80.7">S2</text>
<text x="329.6" y="78.1">S1</text>
<text x="378" y="83.4">C804</text>
<text x="54.4" y="89.6">READ</text>
<text x="54.4" y="87">_LDS</text>
<text x="54.4" y="84.5">_UDS</text>
<text x="67.6" y="87">_GBG</text>
<text x="91.1" y="86.8">4.7k</text>
<text x="91.1" y="84.5">R806</text>
<text x="99.9" y="86.8">4.7k</text>
<text x="100" y="84.5">R807</text>
<text x="137.9" y="89.5">0.1uF</text>
<text x="137.9" y="87.2">C802</text>
<text x="196.6" y="89.6">A1</text>
<text x="196.6" y="87">A2</text>
<text x="207.4" y="84.5">O3</text>
<text x="207.4" y="87">O2</text>
<text x="207.4" y="89.6">O1</text>
<text x="258.5" y="84.9">74LS08</text>
<text x="318.5" y="85.8">I4</text>
<text x="318.5" y="88.3">I5</text>
<text x="329.2" y="88.3">GS</text>
<text x="378" y="85.7">0.1uF</text>
<text x="25.5" y="90.3">+5V</text>
<text x="54.4" y="92.1">_BG</text>
<text x="54.4" y="94.7">_BOSS</text>
<text x="67.7" y="92.1">_CBG</text>
<text x="69.1" y="94.7">_BR</text>
<text x="196.6" y="92.1">A0</text>
<text x="203.8" y="93" transform="rotate(-90 203.8 93)">VCC</text>
<text x="207.4" y="92.1">O0</text>
<text x="318.5" y="90.8">I6</text>
<text x="318.5" y="93.4">I7</text>
<text x="318.5" y="95.9">EI</text>
<text x="329.2" y="90.8">EO</text>
<text x="28.7" y="97.3">R2</text>
<text x="28.7" y="99.7">1k</text>
<text x="54.4" y="97.2">_OVR</text>
<text x="54.4" y="99.7">_OWN</text>
<text x="67.8" y="97.2">_CBR</text>
<text x="258.5" y="98.9">74LS08</text>
<text x="258.9" y="96.6">U803D</text>
<text x="325.8" y="96.8" transform="rotate(-90 325.8 96.8)">GND</text>
<text x="54.4" y="102.3">_AS</text>
<text x="54.4" y="104.8">_RST</text>
<text x="67" y="102.3">PTEST</text>
<text x="68.1" y="104.8">TEST</text>
<text x="79.5" y="104.6">GND</text>
<text x="54.4" y="113.7">_CDAC</text>
<text x="81.7" y="110.9">R905</text>
<text x="82.8" y="113.2">47</text>
<text x="132.6" y="110.4">+5V</text>
<text x="323.3" y="109.3">GND</text>
<text x="26.4" y="119.5">U302D</text>
<text x="41" y="118.5">R800</text>
<text x="54.4" y="116.2">C1</text>
<text x="54.4" y="118.8">C3</text>
<text x="69.4" y="118.8">_C2</text>
<text x="69.4" y="116.2">_C4</text>
<text x="26.1" y="121.8">74LS32</text>
<text x="42.2" y="120.8">1k</text>
<text x="99.8" y="124">C920</text>
<text x="113.8" y="124">C904</text>
<text x="260.4" y="123.3">+5V</text>
<text x="54.4" y="126.4">VCC</text>
<text x="54.4" y="128.9">VCC</text>
<text x="68.7" y="128.9">GND</text>
<text x="68.7" y="126.4">GND</text>
<text x="99.9" y="126.3">100pF</text>
<text x="113.9" y="126.3">100pF</text>
<text x="61.2" y="136.3">0.1uF</text>
<text x="61.4" y="134">C800</text>
<text x="94.7" y="133.4">GND</text>
<text x="108.7" y="133.4">GND</text>
<text x="36.3" y="138.5">GND</text>
<text x="262.3" y="139.4" transform="rotate(-90 262.3 139.4)">VCC</text>
<text x="267.9" y="141.8">U803E</text>
<text x="285.2" y="142.8">0.1uF</text>
<text x="285.3" y="140.5">C803</text>
<text x="48.8" y="144.7">+5V</text>
<text x="74.4" y="144.8">GND</text>
<text x="262.3" y="148.9" transform="rotate(-90 262.3 148.9)">GND</text>
<text x="268" y="144.1">74LS08</text>
<text x="130.9" y="165.2">+5V</text>
<text x="138.5" y="165.2">+5V</text>
<text x="158.3" y="165.2">+12V</text>
<text x="259.8" y="162.6">GND</text>
<text x="134.3" y="172.3">R804</text>
<text x="162.2" y="172.3">R801</text>
<text x="110.9" y="177.9">U801</text>
<text x="134.2" y="174.6">10k</text>
<text x="144.2" y="176.6">1N4148</text>
<text x="145.2" y="174.3">D800</text>
<text x="162.2" y="174.6">470</text>
<text x="103.9" y="183.6">D3</text>
<text x="109" y="180.2">MSM6242</text>
<text x="162.4" y="184.8">D801</text>
<text x="103.9" y="186.1">D2</text>
<text x="103.9" y="188.6">D1</text>
<text x="103.9" y="191.2">D0</text>
<text x="117.4" y="186.1">STDP</text>
<text x="162.7" y="187.2">1N4148</text>
<text x="103.9" y="196.3">A3</text>
<text x="118.7" y="196.3">CS1</text>
<text x="162.2" y="197.7">R803</text>
<text x="163.1" y="192.5">PWR_FLAG</text>
<text x="103.9" y="203.9">A0</text>
<text x="103.9" y="201.3">A1</text>
<text x="103.9" y="198.8">A2</text>
<text x="118.4" y="201.3">VCC</text>
<text x="162.2" y="200">470</text>
<text x="93.5" y="211">+5V</text>
<text x="103.9" y="211.5">ALE</text>
<text x="151.9" y="214">0.1uF</text>
<text x="151.9" y="211.6">C812</text>
<text x="163.1" y="212.9">BT800</text>
<text x="165.4" y="215.2">3/60DK Ni-Cd 3.6V 60mAH</text>
<text x="103.9" y="216.6">_WR</text>
<text x="103.9" y="221.7">_RD</text>
<text x="139.3" y="216.7">C811</text>
<text x="139.7" y="219">4.7uF 16V</text>
<text x="103.9" y="226.7">_CS0</text>
<text x="118.2" y="226.7">GND</text>
<text x="108.6" y="231.4" transform="rotate(-90 108.6 231.4)">_XT</text>
<text x="118.7" y="231.4" transform="rotate(-90 118.7 231.4)">XT</text>
<text x="158.2" y="233.7">GND</text>
<text x="94.7" y="236.3">GND</text>
<text x="111" y="239">Y800</text>
<text x="109.5" y="241.3">32768Hz</text>
<text x="104.9" y="254.6">20pF</text>
<text x="104.9" y="252.3">C810</text>
<text x="129" y="252.3">VC800</text>
<text x="129.7" y="254.6">22-47pF</text>
<text x="99.8" y="261.7">GND</text>
<text x="123.9" y="261.7">GND</text>
</g>
<g font-size="1.8">
<text x="43.2" y="35.3">_BR1</text>
<text x="78.7" y="35.3">_BG1</text>
<text x="22.6" y="40.7" transform="rotate(-90 22.6 40.7)">_SLAVE1</text>
<text x="25.1" y="40.7" transform="rotate(-90 25.1 40.7)">_SLAVE2</text>
<text x="27.7" y="40.7" transform="rotate(-90 27.7 40.7)">_SLAVE3</text>
<text x="30.2" y="40.7" transform="rotate(-90 30.2 40.7)">_SLAVE4</text>
<text x="32.8" y="40.7" transform="rotate(-90 32.8 40.7)">_SLAVE5</text>
<text x="43.2" y="37.9">_BR2</text>
<text x="43.2" y="40.4">_BR3</text>
<text x="78.7" y="37.9">_BG2</text>
<text x="78.7" y="40.4">_BG3</text>
<text x="43.2" y="43">_BR4</text>
<text x="43.2" y="45.5">_BR5</text>
<text x="78.7" y="45.5">_BG5</text>
<text x="78.7" y="43">_BG4</text>
<text x="41.9" y="53.1">_SLAVE2</text>
<text x="41.9" y="50.6">_SLAVE1</text>
<text x="41.9" y="58.2">_SLAVE4</text>
<text x="41.9" y="55.7">_SLAVE3</text>
<text x="41.9" y="60.7">_SLAVE5</text>
<text x="44.4" y="65.8">BA19</text>
<text x="44.4" y="68.4">BA20</text>
<text x="44.4" y="70.9">BA21</text>
<text x="44.4" y="76">BA23</text>
<text x="44.4" y="73.4">BA22</text>
<text x="340.4" y="77.3">_IPL1</text>
<text x="340.4" y="74.7">_IPL0</text>
<text x="157.2" y="80" transform="rotate(-90 157.2 80)">_CIPL0</text>
<text x="159.8" y="80" transform="rotate(-90 159.8 80)">_CIPL1</text>
<text x="162.3" y="80" transform="rotate(-90 162.3 80)">_CIPL2</text>
<text x="340.4" y="79.8">_IPL2</text>
<text x="184.1" y="88.7">_CIPL1</text>
<text x="184.1" y="86.1">_CIPL2</text>
<text x="184.1" y="91.2">_CIPL0</text>
<text x="91.4" y="185.2">D2</text>
<text x="91.4" y="182.7">D3</text>
<text x="91.4" y="187.7">D1</text>
<text x="91.4" y="190.3">D0</text>
<text x="91.4" y="197.9">A4</text>
<text x="91.4" y="195.4">A5</text>
<text x="91.4" y="203">A2</text>
<text x="91.4" y="200.4">A3</text>
</g>
<g font-size="1.8" fill="#0000c2">
<text x="16.5" y="85.4">REV 6.2 fix</text>
<text x="16.5" y="87.4">p36 to +5 via 1k</text>
</g>
</svg>
